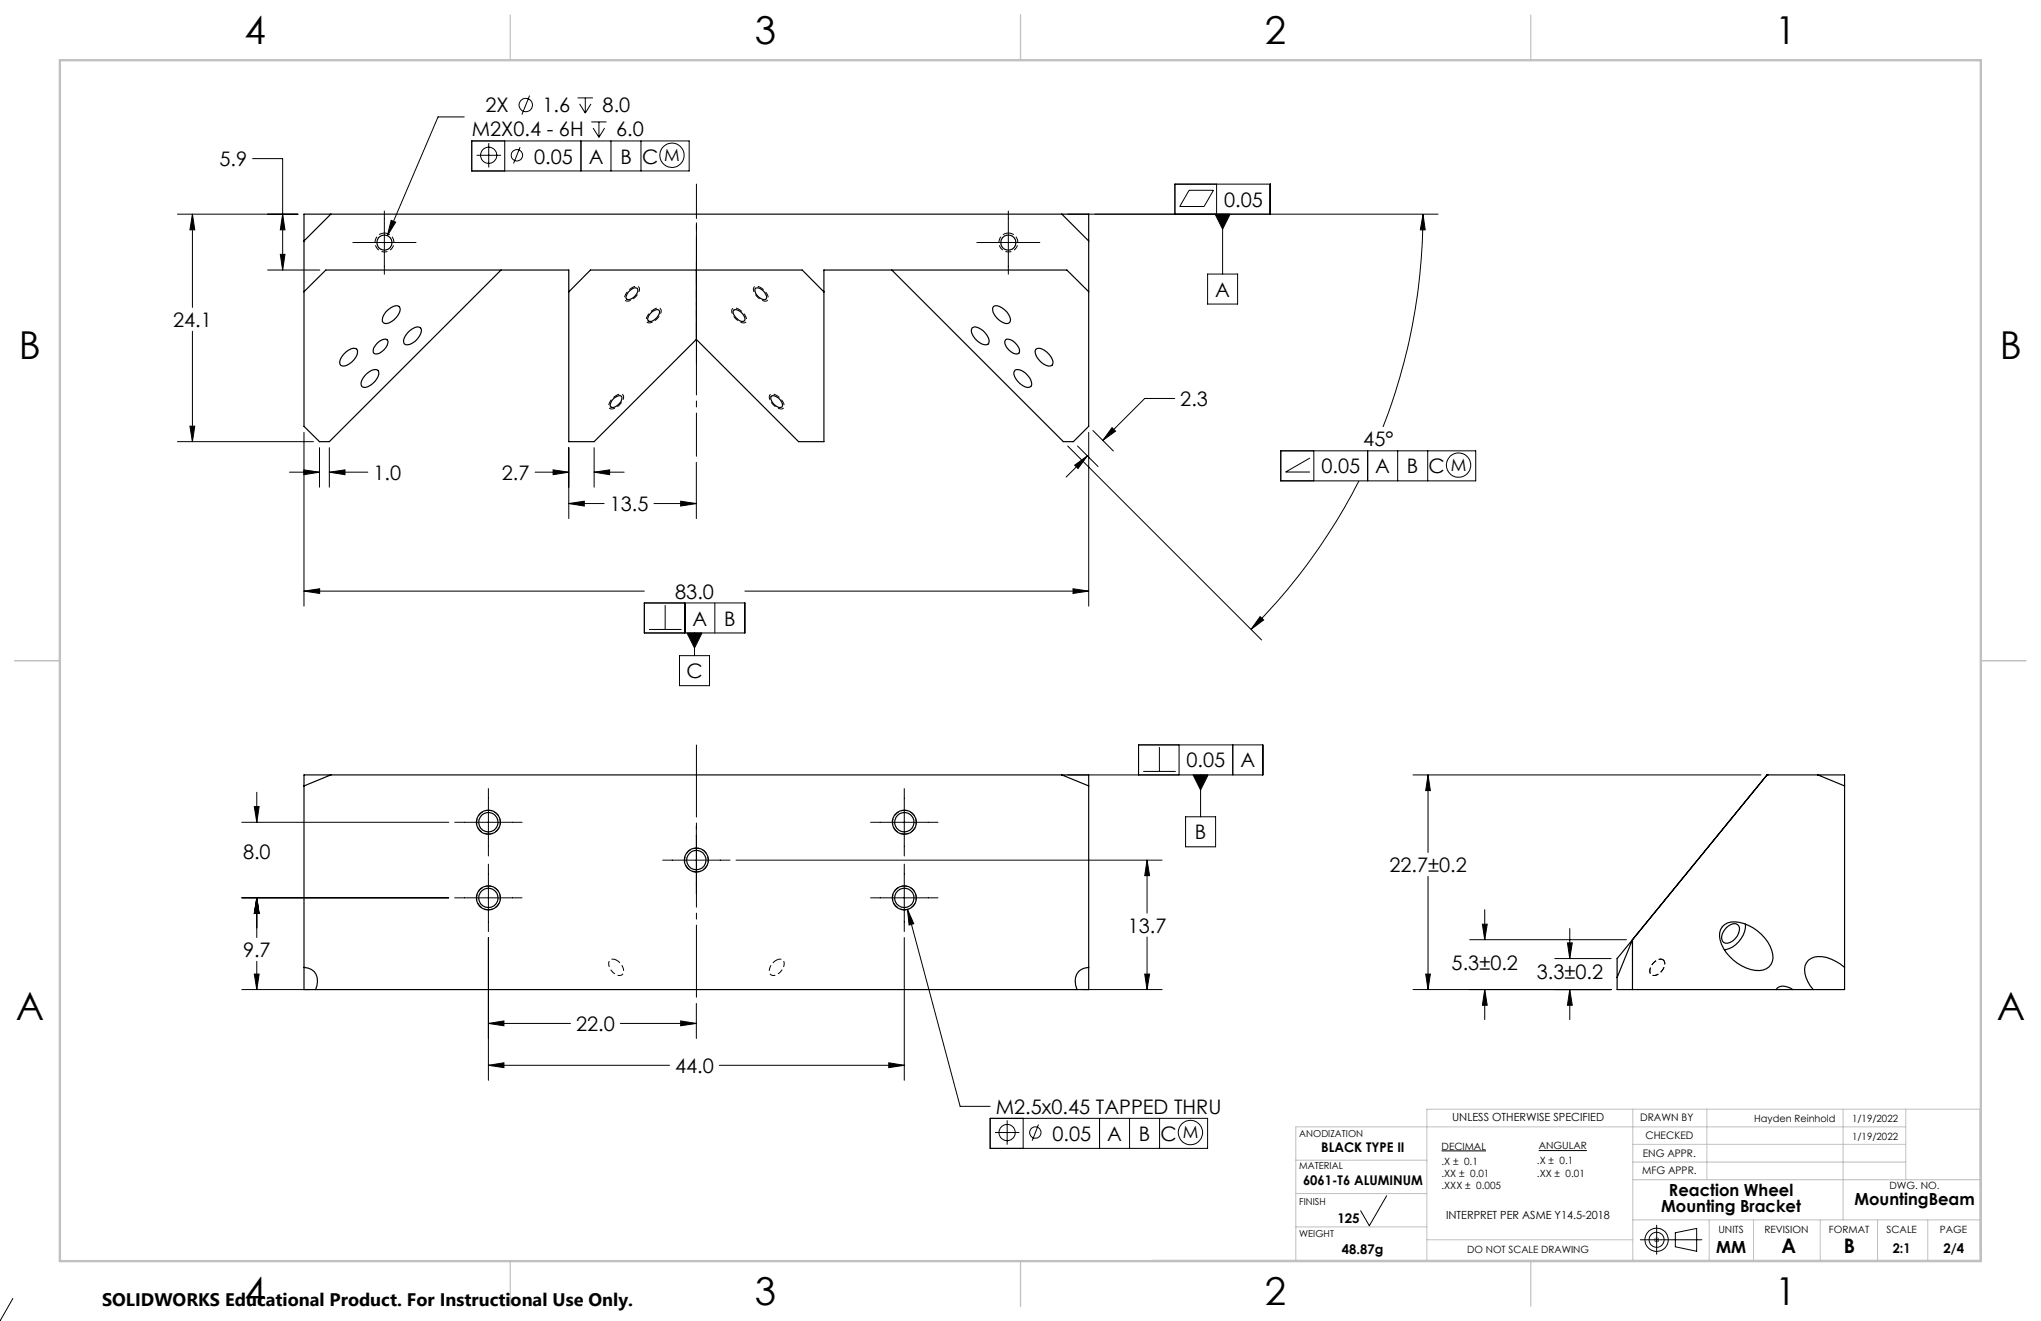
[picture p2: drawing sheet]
<svg xmlns="http://www.w3.org/2000/svg" width="432mm" height="279mm" viewBox="0 0 432 279" stroke-linecap="round" stroke-linejoin="round" font-family="sans-serif">
<g fill="none" stroke="#000" stroke-width=".21">
<path d="M53.4 33.5h6.4v23.6M98.2 24.7h-5.5l-10.7 25.1M99.8 29.8h46v6.4h-46zM100.8 32.8h5.2M103.4 30.3v5.1M106.8 29.8v6.4M110 31.1l-1.3 3.5M112 20.2l-1.6 4M122.2 20.7h3.2M122.6 22l1.2 1.9M122.9 29.8v6.4M123.8 20.7v3.2"/>
<path d="M125 22l-1.2 1.9M125.1 25.8h3.2M125.5 27.1l1.2 1.9M126.7 25.8v3.2M127.9 27.1l-1.2 1.9M129.3 29.8v6.4M135.6 29.8v6.4M257.4 38.9v6.4M37.5 45.3h25.5M40.7 45.3l.5 3.3h-1zM40.7 45.3v19.7M56.6 57.1h11.1"/>
<path d="M59.3 53.8h1l-.5 3.3zM59.8 45.3l.5 3.3h-1zM74.6 51.3h13.4M81.3 44.6v13.4M82.8 46.6l.9 .4-1.7 2.8zM206.7 51.3h13.3M213.3 44.6v13.4M248.6 45.3v-6.4h20.1v6.4M251.6 40.3h5.1l-2 3.4h-5.1zM255.5 58h6.3v6.3h-6.3zM257.1 45.3h3.1l-1.5 3.2zM258.7 45.3v12.7"/>
<path d="M301.1 45.3l.4 3.3h-1zM301.1 45.3a125.1 125.1 0 0 1-8.5 45M304.2 45.3h-78.3M40.7 70.1v23.3M37.5 93.4h28.8M40.2 90.1h1l-.5 3.3zM61.2 99.9h6.4M64.3 99.4l3.3 .5-3.3 .5zM64.3 91.4v36.8M67.6 94.7v8.3M69.7 99.9l3.3-.5v1zM69.7 99.9h8.1"/>
<path d="M69.7 94.7v8.3M113.2 99.9h7.1M117 99.4l3.3 .5-3.3 .5zM120.3 94.7v15M125.7 99.9l3.3-.5v1zM125.7 99.9h6.3M125.7 94.7v8.3M147.3 97.8v11.9M225.9 94.3l41 41.1M227.4 98.4l2.6-2-1.9 2.7zM228 94.3l4.3 4.4M230 96.4l-4.4 4.5"/>
<path d="M230.3 91.4v36.8M231.2 91.1l4.3 4.3M235.3 90.5l.7 .7-2.7 2zM248.5 84.3h-6.3l-8.9 8.9M271 95.4h41.2v6.3h-41.2zM277.1 96.9l-5.1 2.9h5.1M278 95.4v6.3M289.3 95.4v6.3M295.7 95.4v6.3M302 95.4v6.3M120.3 106.5l3.3-.5v1zM120.3 106.5h7.5"/>
<path d="M138.4 106.5h8.9M144 106l3.3 .5-3.3 .5zM287.5 101.7a124.4 124.4 0 0 1-22.8 31.4M64.3 125l3.3-.5v1zM64.3 125h72M136.3 127.5h21.3v6.4h-21.3zM137.3 133.1h6.9M140.7 128v5.1M143.8 138.7h6.3v6.3h-6.3zM144.9 127.5v6.4M145.3 133.9h3.2l-1.6 3.2zM146.9 133.9v4.8"/>
<path d="M151.2 127.5v6.4M157.6 125h72.7M227 124.5l3.3 .5-3.3 .5zM266.6 130.4l.7 .7-2.6 2zM245.3 158v5.2M249.4 157.6v6.3M260.8 157.6v6.3M51.2 173.9h43.7M53.8 170.6h1l-.5 3.3zM54.3 167.6v6.3M96.2 173.9h14.3M103.3 166.8v14.2"/>
<path d="M147.3 174.8v14.3M184.2 173.9h14.2M191.3 166.8v14.2M225.9 163.9h41.3v-6.3h-26.3v6.3M241.9 163.2h6.8M250.8 172.8h6.4v6.3h-6.4zM252.4 163.9h3.2l-1.6 3.2zM254 163.9v8.9M298.9 163.9h73.7M302.1 163.9l.5 3.3h-1zM302.1 163.9v16.4M51.2 189.9h43.7"/>
<path d="M54.3 189.9l.5 3.3h-1zM54.3 189.9v8.4M96.2 189.9h14.3M103.3 182.8v14.2M103.3 198.3v30.2M140.2 181.9h14.2M155.7 181.9h90.2M184.2 189.9h14.2M191.3 182.8v14.2M191.3 198.3v30.2M192 192.3l1.3 3.1-1 .3zM192 192.3l11.1 41.7h6.4"/>
<path d="M242.7 181.9l.5 3.3h-1zM242.7 181.9v11.2M242.7 198.2v11.1M302.1 185.3v24M310.9 198.8h33.2M313.6 195.5h1l-.5 3.3zM314.1 192.4v6.4M331.6 199.4h1l-.5 3.3zM332.1 196.4v6.3M51.2 209.3h14.3M53.8 206h1l-.5 3.3zM54.3 203.3v6"/>
<path d="M103.3 216.5l3.3-.6v1.1zM103.3 216.5h17.4M131.2 216.5h16.1M144 215.9l3.3 .6-3.3 .5zM147.3 212.2v7.4M229.1 209.3h16.8M242.2 206h1l-.5 3.3zM298.9 209.3h42M301.6 206h1l-.5 3.3zM314.1 209.3l.5 3.3h-1zM314.1 209.3v6.4M328.9 202.7h12"/>
<path d="M332.1 209.3l.5 3.3h-1zM332.1 209.3v6.4M103.3 225.3l3.3-.5v1zM103.3 225.3h38.3M152.2 225.3h39.1M188 224.8l3.3 .5-3.3 .5zM209.5 236.5h46v6.4h-46zM210.5 239.5h5.2M213.1 237v5.1M216.5 236.5v6.4M219.7 237.8l-1.3 3.5M232.6 236.5v6.4"/>
<path d="M239 236.5v6.4M245.3 236.5v6.4M293.4 252.9l-3.7 6.4-1.8-3.2M305 243.4h9.4M325.5 243.4h10.2M350.5 259.2v6.1M2.7 274.6l-2.8 4.7M347 262.2h13M350.1 261.9l.7 .7M350.8 261.9l-.7 .7M354.4 260.7l4.6-.9v4.9l-4.6-1z"/>
<circle cx="103.4" cy="32.8" r="1.71"/>
<circle cx="109.4" cy="32.8" r="1.19"/>
<circle cx="111.2" cy="22.2" r="1.42"/>
<circle cx="142.2" cy="32.8" r="2.57"/>
<circle cx="308.6" cy="98.4" r="2.58"/>
<circle cx="213.1" cy="239.5" r="1.71"/>
<circle cx="219" cy="239.6" r="1.2"/>
<circle cx="251.9" cy="239.5" r="2.57"/>
<circle cx="350.5" cy="262.2" r="2.45"/>
<circle cx="350.5" cy="262.2" r="1.59"/>
</g>
<g fill="none" stroke="#c0c0c0" stroke-width=".21">
<path d="M345.4 234.6v32M361.1 234.6v14.9M389.9 234.6v23.4M403.2 238.3h-129.1v28.3M403.2 234.6v14.9M274.1 245.4h27.8M274.1 252.4h27.8M274.1 259.5h27.8M345.4 249.5h73.5M345.4 258h73.5M345.4 242h57.8M345.4 245.8h57.8"/>
<path d="M361.6 258v8.6M371 258v8.6M385.1 258v8.6M397.2 258v8.6M407.8 258v8.6M243.9 266.6h175M301.9 262.2h43.5M350 262.2h1M350.1 261.9l.7 .7M350.5 261.7v1M350.8 261.9l-.7 .7M418.9 265.1v-30.5h-117v32"/>
</g>
<path d="M133.7 60.9l.3-.2a.79 .79 0 0 1 1.1 0 .79 .79 0 0 1 0 1.1 2.7 2.7 0 0 1-2.7 1.8 1.59 1.59 0 0 1 .5-2.1l.8-.6M138.3 65.5l.3-.2a.79 .79 0 0 1 1.1 0 .79 .79 0 0 1 0 1.1 2.7 2.7 0 0 1-2.7 1.8 1.59 1.59 0 0 1 .5-2.1l.8-.6M156.4 65.5a2.57 2.57 0 0 1 1.5 2.5 1.55 1.55 0 0 1-2.2-.5 1.75 1.75 0 0 1-.7-2.3l.6-.1 .8 .4M161 60.9a2.57 2.57 0 0 1 1.5 2.5 1.55 1.55 0 0 1-2.2-.5 1.75 1.75 0 0 1-.7-2.3h.6l.8 .3M130.4 83.7l.3-.2a.79 .79 0 0 1 1.1 0 .79 .79 0 0 1 0 1.1 2.7 2.7 0 0 1-2.8 1.8 1.59 1.59 0 0 1 .6-2.1l.8-.6M164.3 83.7a2.57 2.57 0 0 1 1.5 2.6 1.55 1.55 0 0 1-2.1-.6 1.75 1.75 0 0 1-.7-2.3h.6l.7 .3" fill="none" stroke="#000" stroke-width=".21" stroke-dasharray="1.3 .6" stroke-dashoffset=".6" stroke-linecap="butt"/>
<path d="M81.3 49.3a2 2 0 0 1 1.8 2.9 2 2 0 0 1-3.4 .2 2 2 0 0 1 1.4-3.1h.2M213.3 49.3a2 2 0 0 1 1.8 2.9 2 2 0 0 1-3.4 .2 2 2 0 0 1 1.4-3.1h.2" fill="none" stroke="#000" stroke-width=".21" stroke-dasharray="1.3 .6" stroke-dashoffset=".1" stroke-linecap="butt"/>
<path d="M103.3 176.4a2.5 2.5 0 0 1-2.2-3.7 2.5 2.5 0 0 1 4.3-.2 2.5 2.5 0 0 1-1.8 3.9h-.3M191.3 176.4a2.5 2.5 0 0 1-2.2-3.7 2.5 2.5 0 0 1 4.3-.2 2.5 2.5 0 0 1-1.8 3.9h-.3M103.3 192.4a2.5 2.5 0 0 1-2.2-3.7 2.5 2.5 0 0 1 4.3-.2 2.5 2.5 0 0 1-1.8 3.9h-.3M147.3 184.4a2.5 2.5 0 0 1-2.2-3.7 2.5 2.5 0 0 1 4.3-.2 2.5 2.5 0 0 1-1.8 3.9h-.3M191.3 192.4a2.5 2.5 0 0 1-2.2-3.7 2.5 2.5 0 0 1 4.3-.2 2.5 2.5 0 0 1-1.8 3.9h-.3" fill="none" stroke="#000" stroke-width=".21" stroke-dasharray="1.3 .6" stroke-dashoffset=".4" stroke-linecap="butt"/>
<path d="M130.4 203a1.05 1.05 0 0 0-1.4 .2 1.05 1.05 0 0 0-.1 1.4 2.17 2.17 0 0 0 2.7 1.6 2.15 2.15 0 0 0-1.1-3.1l-.1-.1M164.3 203a2.38 2.38 0 0 0-1.3 3.1 1.87 1.87 0 0 0 2.6-1.2 1.22 1.22 0 0 0-.5-2l-.8 .1M351.9 203a2.18 2.18 0 0 1-1.1 3.1 1.07 1.07 0 0 1-1.5 0 1.07 1.07 0 0 1-.1-1.5 2.14 2.14 0 0 1 2.7-1.6M351.9 203a2.18 2.18 0 0 0-2.7 1.8 1.07 1.07 0 0 0 .3 1.4 1.07 1.07 0 0 0 1.4-.2 2.14 2.14 0 0 0 1-3" fill="none" stroke="#000" stroke-width=".21" stroke-dasharray="1.3 .6" stroke-dashoffset=".3" stroke-linecap="butt"/>
<path d="M147.3 47.1v29.8" fill="none" stroke="#000" stroke-width=".21" stroke-dasharray="15.2 1.3 1.3 1.3" stroke-dashoffset="2.3"/>
<path d="M147.3 96.5v-41.2" fill="none" stroke="#000" stroke-width=".21" stroke-dasharray="15.2 1.3 1.3 1.3" stroke-dashoffset="6.1"/>
<path d="M147.3 38.9v18.4" fill="none" stroke="#000" stroke-width=".21" stroke-dasharray="15.2 1.3 1.3 1.3" stroke-dashoffset="8"/>
<path d="M147.3 157.5v53.4" fill="none" stroke="#000" stroke-width=".21" stroke-dasharray="15.2 1.3 1.3 1.3"/>
<path d="M418.9 234.6v32" fill="none" stroke="#c0c0c0" stroke-width=".21" stroke-dasharray="15.2 1.3 1.3 1.3" stroke-dashoffset="1.2"/>
<path d="M108 3.2v9.5M215.9 3.2v9.5M323.8 3.2v9.5M3.1 139.7h9.6M419.1 139.7h9.5M108 266.7v9.6M215.9 266.7v9.6M323.8 266.7v9.6" fill="none" stroke="#c0c0c0" stroke-width=".25"/>
<path d="M12.7 12.7h406.4v254h-406.4z" fill="none" stroke="#c0c0c0" stroke-width=".5"/>
<g fill="#000">
<path d="M257.1 45.3l1.6 3.2 1.5-3.2zM145.3 133.9l1.6 3.2 1.6-3.2zM252.4 163.9l1.6 3.2 1.6-3.2z"/>
<path d="M64.3 125l3.3-.5v1zM227 124.5l3.3 .5-3.3 .5zM40.7 45.3l.5 3.3h-1zM40.2 90.1h1l-.5 3.3zM144 106l3.3 .5-3.3 .5zM120.3 106.5l3.3-.5v1zM125.7 99.9l3.3-.5v1zM117 99.4l3.3 .5-3.3 .5zM69.7 99.9l3.3-.5v1zM64.3 99.4l3.3 .5-3.3 .5zM266.6 130.4l.7 .7-2.6 2zM301.1 45.3l.4 3.3h-1zM59.8 45.3l.5 3.3h-1zM59.3 53.8h1l-.5 3.3zM227.4 98.4l2.6-2-1.9 2.7zM235.3 90.5l.7 .7-2.7 2zM82.8 46.6l-.8 3.2 1.7-2.8zM54.3 189.9l.5 3.3h-1zM53.8 170.6h1l-.5 3.3zM103.3 225.3l3.3-.5v1zM188 224.8l3.3 .5-3.3 .5zM144 215.9l3.3 .6-3.3 .5zM103.3 216.5l3.3-.6v1.1zM192 192.3l.3 3.4 1-.3zM242.7 181.9l.5 3.3h-1zM242.2 206h1l-.5 3.3zM54.3 189.9l.5 3.3h-1zM53.8 206h1l-.5 3.3zM302.1 163.9l.5 3.3h-1zM301.6 206h1l-.5 3.3zM313.6 195.5h1l-.5 3.3zM314.1 209.3l.5 3.3h-1zM331.6 199.4h1l-.5 3.3zM332.1 209.3l.5 3.3h-1z"/>
</g>
<g fill="none" stroke="#000" stroke-width=".25">
<path d="M70 45.3l-5.7 5.7M106 57.1l-36.3 36.3h-2.1l-3.3-3.2v-44.9h166v44.9l-3.2 3.2h-2.1l-36.3-36.3M147.3 57.1v14.7M224.6 45.3l5.7 5.7M64.3 61.7l4.6-4.6h51.4v36.3h5.4l21.6-21.6M73.2 74.5a2.13 2.13 0 0 1 2.3-.7 2.32 2.32 0 0 1-1.1 2.8 2.13 2.13 0 0 1-2.3 .7 2.32 2.32 0 0 1 1.1-2.8zM77.7 79a2.03 2.03 0 0 1 2.3-.6 2.41 2.41 0 0 1-1.2 2.7 2.03 2.03 0 0 1-2.2 .6 2.41 2.41 0 0 1 1.1-2.7zM79.8 72.6a2.53 2.53 0 0 1 1.8-.9l.3 .2a1.66 1.66 0 0 1-.7 2.1 1.87 1.87 0 0 1-2.1 .7 1.66 1.66 0 0 1 .7-2.1zM81.7 65.9a2.45 2.45 0 0 1 2.8-1.1 2.32 2.32 0 0 1-1.1 2.8 2.03 2.03 0 0 1-2.3 .6 1.84 1.84 0 0 1 .6-2.3zM86.7 70a2.03 2.03 0 0 1 2.3-.6 2.45 2.45 0 0 1-1.1 2.7 2.11 2.11 0 0 1-2.4 .6 2.41 2.41 0 0 1 1.2-2.7zM120.3 61.7l4.6-4.6h44.8l4.6 4.6M132.9 61.8a1.75 1.75 0 0 1 1.9-.8 1.98 1.98 0 0 1-1.6 2.4l-.6-.1a1.25 1.25 0 0 1 .3-1.5z"/>
<path d="M137.9 66a1.02 1.02 0 0 1 1.7-.1 2.44 2.44 0 0 1-2.2 2.1l-.2-.1a1.47 1.47 0 0 1 .7-1.9zM155.2 65.6a1.89 1.89 0 0 1 2.2 1.2l.2 .8-.1 .3a1.87 1.87 0 0 1-2.2-1.3l-.2-.7zM159.8 61a1.98 1.98 0 0 1 2.4 1.7l-.1 .6a1.46 1.46 0 0 1-1.9-.8 1.41 1.41 0 0 1-.4-1.5zM205.7 69.4a2.32 2.32 0 0 1 2.8 1 2.13 2.13 0 0 1 .6 2.3 2.32 2.32 0 0 1-2.8-1.1 2.13 2.13 0 0 1-.6-2.2zM210.2 64.8a2.45 2.45 0 0 1 2.8 1.1 2.07 2.07 0 0 1 .6 2.3 2.32 2.32 0 0 1-2.8-1.1 2.03 2.03 0 0 1-.6-2.3zM212.7 71.9a1.66 1.66 0 0 1 2.1 .7 1.87 1.87 0 0 1 .7 2.1 2.14 2.14 0 0 1-2.5-1.2 1.41 1.41 0 0 1-.3-1.6zM214.7 78.4a2.29 2.29 0 0 1 2.8 1 2.13 2.13 0 0 1 .6 2.3 2.32 2.32 0 0 1-2.8-1.1 2.03 2.03 0 0 1-.6-2.2zM219.2 73.8a2.41 2.41 0 0 1 2.8 1.2 2.03 2.03 0 0 1 .6 2.3 2.39 2.39 0 0 1-2.8-1.2 2.13 2.13 0 0 1-.6-2.3zM230.3 61.7l-4.6-4.6h-51.4v36.3h-5.4l-21.6-21.6M129.6 84.6a1.8 1.8 0 0 1 1.9-.8 2.13 2.13 0 0 1-2 2.4l-.3-.1a1.3 1.3 0 0 1 .4-1.5zM163.2 83.8a1.99 1.99 0 0 1 2.3 1.6v.7a1.98 1.98 0 0 1-2.4-1.7zM70 163.9l-5.7 2.3"/>
<path d="M224.6 163.9l5.7 2.3M373.8 163.9h.1M373.8 163.9l-31.7 38.8v6.6h33.7M373.8 163.9h16.4v40.7M384.6 163.9l5.6 2.3M364.4 196a4.1 4.1 0 0 1 4.5-.7 8.8 8.8 0 0 1 6.2 7.3 2.93 2.93 0 0 1-3.8 2.6 9.2 9.2 0 0 1-7.5-7.2v-.7zM365.2 196.3a2.17 2.17 0 0 1 2.4-.8 2.18 2.18 0 0 1-.5 3 2.19 2.19 0 0 1-2.5 .8 2.2 2.2 0 0 1 .6-3zM369.3 195.4a5.4 5.4 0 0 1-4.5 5.5M64.3 204.6a2.83 2.83 0 0 1 2.8 3.8l-.3 .9M64.3 204.6v4.7h2.5M64.3 204.6v-40.7h166v40.7M66.8 209.3h161.1"/>
<path d="M230.3 204.6a2.83 2.83 0 0 0-2.7 3.8l.3 .9M230.3 204.6v4.7h-2.4M342.1 206.7l3.3-7.9v10.5M375.8 209.3a1.88 1.88 0 0 1 2.4-.5l1.1 .5M375.8 209.3h3.5M379.3 209.3h4.3M390.2 204.6v4.7h-6.6M390.2 204.6a8.1 8.1 0 0 0-6.3-2.2 2.94 2.94 0 0 0-1.8 4.3l.8 1.8 .7 .8"/>
<circle cx="81.3" cy="51.3" r="1.6"/>
<circle cx="213.3" cy="51.3" r="1.6"/>
<circle cx="103.3" cy="173.9" r="2.55"/>
<circle cx="103.3" cy="173.9" r="2.04"/>
<circle cx="191.3" cy="173.9" r="2.55"/>
<circle cx="191.3" cy="173.9" r="2.05"/>
<circle cx="103.3" cy="189.9" r="2.04"/>
<circle cx="103.3" cy="189.9" r="2.55"/>
<circle cx="147.3" cy="181.9" r="2.04"/>
<circle cx="147.3" cy="181.9" r="2.55"/>
<circle cx="191.3" cy="189.9" r="2.55"/>
<circle cx="191.3" cy="189.9" r="2.05"/>
</g>
<g font-size="8.1">
<text x="51.7" y="9.3">4</text>
<text x="159.7" y="9.3">3</text>
<text x="267.6" y="9.3">2</text>
<text x="375.6" y="9.3">1</text>
<text x="4" y="76">B</text>
<text x="423.1" y="76">B</text>
<text x="3.3" y="215.7">A</text>
<text x="422.4" y="215.7">A</text>
<text x="51.7" y="276">4</text>
<text x="159.7" y="276">3</text>
<text x="267.6" y="276">2</text>
<text x="375.6" y="276">1</text>
</g>
<g font-size="4.2">
<text x="102.7" y="23.8">2X</text>
<text x="114.8" y="23.8">1.6</text>
<text x="127.5" y="23.8">8.0</text>
<text x="99.8" y="28.8">M2X0.4 - 6H</text>
<text x="130.4" y="28.8">6.0</text>
<text x="46.4" y="35.1">5.9</text>
<text x="113" y="34.6">0.05</text>
<text x="124.6" y="34.6">A</text>
<text x="131.3" y="34.6">B</text>
<text x="135.8" y="34.6">C</text>
<text x="259" y="43.7">0.05</text>
<text x="257.1" y="62.7">A</text>
<text x="36.6" y="69.1">24.1</text>
<text x="249.7" y="85.9">2.3</text>
<text x="288.4" y="94.4">45°</text>
<text x="79" y="101.5">1.0</text>
<text x="106.2" y="101.5">2.7</text>
<text x="279.6" y="100.1">0.05</text>
<text x="291" y="100.1">A</text>
<text x="297.7" y="100.1">B</text>
<text x="302.2" y="100.1">C</text>
<text x="129" y="108.1">13.5</text>
<text x="142.8" y="126.6">83.0</text>
<text x="146.5" y="132.3">A</text>
<text x="153.2" y="132.3">B</text>
<text x="145.2" y="143.4">C</text>
<text x="251" y="162.3">0.05</text>
<text x="262.4" y="162.3">A</text>
<text x="252.8" y="177.5">B</text>
<text x="51.4" y="181.7">8.0</text>
<text x="293.9" y="184.4">22.7±0.2</text>
<text x="238.6" y="197.3">13.7</text>
<text x="51.4" y="202.4">9.7</text>
<text x="307.1" y="205.3">5.3±0.2</text>
<text x="325.1" y="207.1">3.3±0.2</text>
<text x="121.9" y="218">22.0</text>
<text x="142.8" y="226.9">44.0</text>
<text x="210.7" y="235.6">M2.5x0.45 TAPPED THRU</text>
<text x="222.7" y="241.3">0.05</text>
<text x="234.2" y="241.3">A</text>
<text x="240.9" y="241.3">B</text>
<text x="245.5" y="241.3">C</text>
<text x="376.9" y="265">A</text>
<text x="390.1" y="265">B</text>
</g>
<text font-size="3.8" x="21.6" y="276.3">SOLIDWORKS Educational Product. For Instructional Use Only.</text>
<g font-size="3.6">
<text x="140.5" y="34.1">M</text>
<text x="306.9" y="99.6">M</text>
<text x="250.2" y="240.8">M</text>
</g>
<g font-size="3.5">
<text x="351.5" y="256.4">Mounting Bracket</text>
<text x="353.1" y="252.9">Reaction Wheel</text>
<text x="392.3" y="254.8">MountingBeam</text>
<text x="363.1" y="265">MM</text>
</g>
<g font-size="2.8">
<text x="279.5" y="243.7">BLACK TYPE II</text>
<text x="275.7" y="250.7">6061-T6 ALUMINUM</text>
<text x="282.9" y="258.6">125</text>
<text x="283.9" y="265.3">48.87g</text>
<text x="400.5" y="265">2:1</text>
<text x="411.2" y="265">2/4</text>
</g>
<g font-size="2.4">
<text x="307.2" y="237.2">UNLESS OTHERWISE SPECIFIED</text>
<text x="305.9" y="257.8">INTERPRET PER ASME Y14.5-2018</text>
</g>
<g font-size="2.2">
<text x="347" y="237.2">DRAWN BY</text>
<text x="347.6" y="244.7">ENG APPR.</text>
<text x="348.1" y="240.9">CHECKED</text>
<text x="347.4" y="248.4">MFG APPR.</text>
</g>
<g font-size="2.1">
<text x="371.1" y="237.4">Hayden Reinhold</text>
<text x="391.8" y="237.4">1/19/2022</text>
<text x="305" y="243.2">DECIMAL</text>
<text x="325.5" y="243.1">ANGULAR</text>
<text x="391.8" y="241.1">1/19/2022</text>
<text x="304.9" y="246.3">.X ± 0.1</text>
<text x="304.9" y="248.9">.XX ± 0.01</text>
<text x="304.9" y="251.5">.XXX ± 0.005</text>
<text x="325.2" y="246.2">.X ± 0.1</text>
<text x="325.2" y="248.9">.XX ± 0.01</text>
<text x="399.8" y="251.5">DWG. NO.</text>
<text x="363.5" y="260.7">UNITS</text>
<text x="373.3" y="260.7">REVISION</text>
<text x="386.9" y="260.7">FORMAT</text>
<text x="399.1" y="260.7">SCALE</text>
<text x="410.4" y="260.7">PAGE</text>
<text x="310.4" y="265">DO NOT SCALE DRAWING</text>
</g>
<g font-size="2">
<text x="274.9" y="240.6">ANODIZATION</text>
<text x="274.9" y="247.3">MATERIAL</text>
<text x="274.9" y="254.8">FINISH</text>
<text x="274.9" y="261.7">WEIGHT</text>
</g>
</svg>
